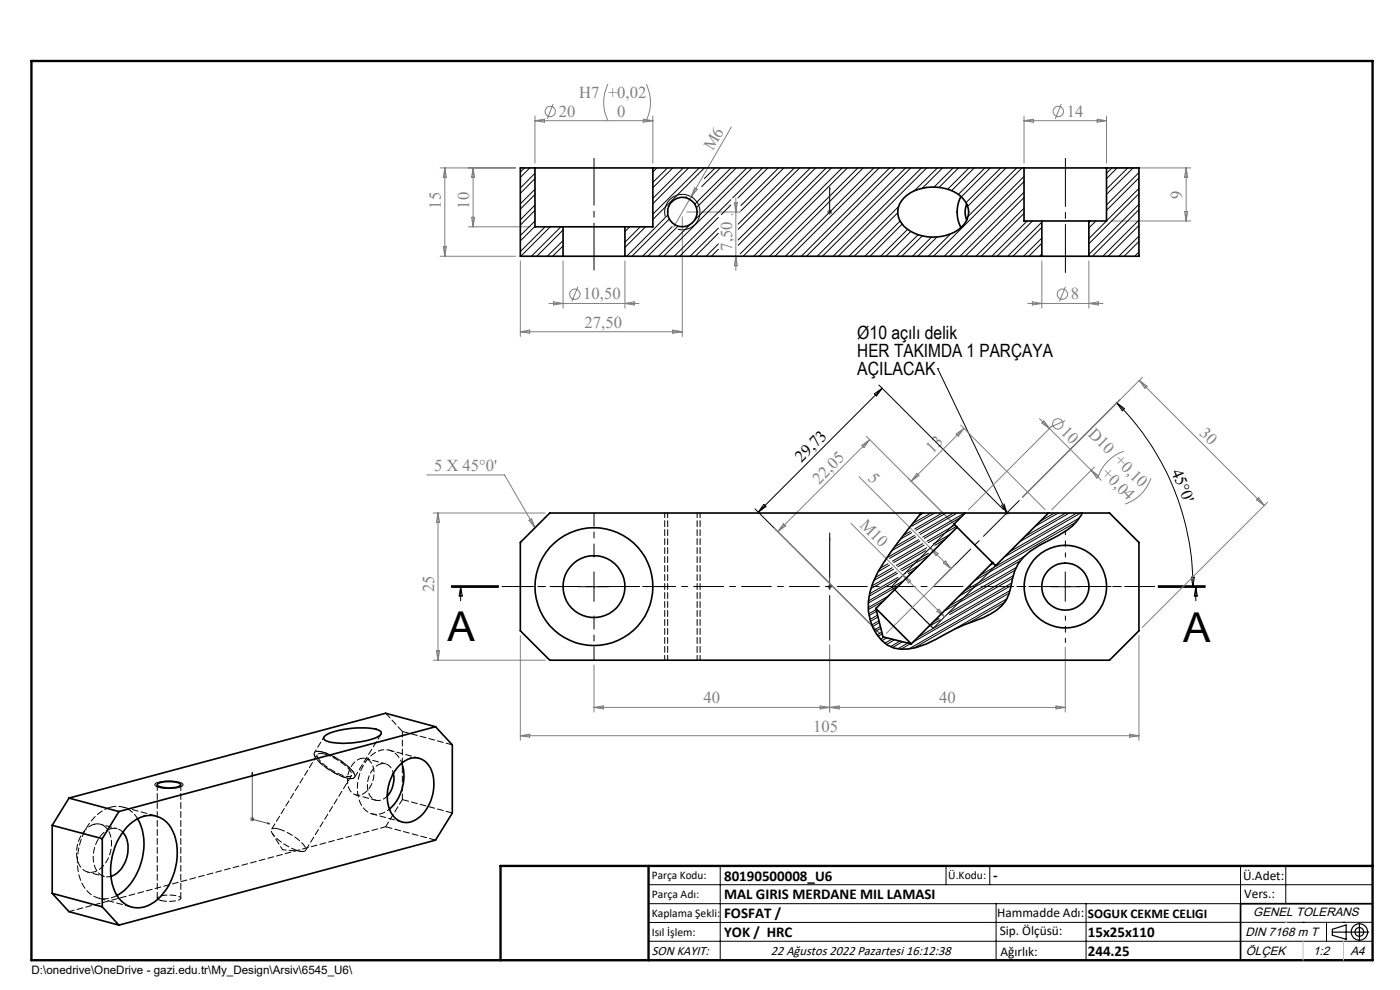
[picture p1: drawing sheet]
<svg xmlns="http://www.w3.org/2000/svg" width="297mm" height="210mm" viewBox="0 0 297 210" stroke-linecap="round" stroke-linejoin="round" font-family="sans-serif">
<g fill="none" stroke="#808080" stroke-width=".21">
<path d="M129 17.8a8.6 8.6 0 0 0 0 7.8M137.1 17.8a8.6 8.6 0 0 1 0 7.8M93.4 35.6h16M94.4 35.6l.3 2h-.6zM94.4 35.6v18.8M100.4 35.6l.3 2h-.7zM100.4 35.6v12.5M113.5 25.6h25M113.5 24.6v10M113.5 25.6l2-.3v.6zM117.3 22.1l-1.2 3.1M136.5 25.3l2 .3-2 .3z"/>
<path d="M138.5 24.6v10M147.4 39.9l.5 .3-1.3 1.5zM155.2 26.9l-8.6 14.8M217.2 24.6v10M217.2 25.6h17.5M217.2 25.6l2.1-.3v.6zM225.1 22.1l-1.2 3.1M232.8 25.3l1.9 .3-1.9 .3zM234.7 24.6v10M235.8 35.6h16.8M251.6 35.6v11.3M251.6 35.6l.4 2h-.7z"/>
<path d="M93.4 54.4h16M94.1 52.3h.6l-.3 2.1zM99.4 48.1h13.1M100 46.1h.7l-.3 2zM110.4 55.3v16.1M119.5 55.3v10.1M132.6 55.3v10.1M144.7 46v25.4M145.7 45h11.4M146.6 41.7l-3.7 6.5M155.8 43h.6l-.3 2zM156.1 42v15.4"/>
<path d="M156.1 54.4l.3 2h-.6zM175.5 45h1M175.6 44.6l.8 .7M176 44.5v1M176.4 44.6l-.8 .7M221 55.3v10.1M231 55.3v10.1M235.8 46.9h16.8M251.3 44.9h.7l-.4 2zM110.4 70.4l2-.4v.7zM110.4 70.4h34.3M116.5 64.4h19.1"/>
<path d="M117.4 64l2.1 .4-2.1 .3zM122.6 60.8l-1.3 3.2M132.6 64.4l1.9-.4v.7zM142.7 70l2 .4-2 .3zM218 64.4h16M219 64l2 .4-2 .3zM226 60.8l-1.2 3.2M231 64.4l2-.4v.7zM182.8 94.5l1.7-1.2-1.2 1.6zM183.8 92.6l18.6 18.5M184.5 93.3l-19.5 19.5M202.8 92.1l1.7-1.2-1.2 1.6z"/>
<path d="M203.8 90.2l17.9 17.9M204.5 90.9l-11.2 11.2M220.5 88.8l2.1 2.1M221.5 89.3l1.1 1.6-1.6-1.2zM222.6 90.9l11 11M223.3 90.2l-17.8 17.9M226 89.2l-3.2 1.4M231.5 99.8l1.6 1.2-.4 .4zM232.2 99.1l-9.1 9M238.4 95.7a8.7 8.7 0 0 0-5.5 5.5M241.7 80.7l26.5 26.5M241.7 80.7l1.6 1.2-.4 .5z"/>
<path d="M242.4 80l-25.5 25.5M90.5 100.7h16.5l6.5 11.2M91.9 108.8h23.7M92.9 108.8v31.2M92.9 108.8l.3 2h-.6zM112.2 110.4l.6-.3 .7 1.8zM164.3 112.1l22.3 22.3M166.2 111.1l.5 .5-1.7 1.2zM180.5 111l19.9 19.8M182.2 101.1l19.6 19.5M192.6 101.4l9.1 9.1M194.5 100.4l.4 .5-1.6 1.2z"/>
<path d="M197.3 116.2l1.7 1.2-.5 .5zM200.1 119.4l.5-.4 1.2 1.6zM202.5 119.9l-14.5 14.5M244.2 101.5a8.7 8.7 0 0 1-5.5 5.4M266.6 106l.4-.4 1.2 1.6zM268.9 106.5l-26.6 26.6M92.6 138.1h.6l-.3 1.9zM110.4 134.8v22.2M175.5 124.5h1M175.6 124.1l.8 .7M176 136.8v14.3M176 123.9v1"/>
<path d="M176.4 124.1l-.8 .7M191.6 122l1.6 1.2-.5 .5zM198.8 129.7l.4-.5 1.2 1.6zM226 137.3v13.8M241.6 134.8v22.2M91.9 140h23.7M110.4 156.1h131.2M110.4 156.1l2-.4v.7zM126 141.1v10M126 150.1l2-.4v.7zM174 149.7l4 .7v-.7l-4 .7zM224 149.7l2 .4-2 .3z"/>
<path d="M226 150.1h-100M239.6 155.7l2 .4-2 .3zM53 173.8h1M53.2 173.4l.7 .7M53.5 173.3v1M53.9 173.4l-.7 .7"/>
<circle cx="116.7" cy="23.6" r="1.1"/>
<circle cx="224.5" cy="23.7" r="1.09"/>
<circle cx="122" cy="62.4" r="1.09"/>
<circle cx="225.4" cy="62.4" r="1.09"/>
<circle cx="224.4" cy="89.9" r="1.08"/>
</g>
<g fill="none" stroke="#000" stroke-width=".21">
<path d="M141.1 46a3.8 3.8 0 0 1 3.3-4.8 3.8 3.8 0 0 1 4.1 4.1 3.8 3.8 0 0 1-4.7 3.3M198.9 78.2h.1M198.9 78.2l14.7 30.6M185.5 83.5l1.6-1.1-1.2 1.6zM186.4 81.7l26.5 26.4M187.1 82.4l-26.2 26.2M236.9 85.5l1.6 1.2-.4 .4zM236.9 85.5a55.1 55.1 0 0 1 16.2 39M237.6 84.8l-20.7 20.7M160.2 107.9l26.4 26.5M162 107l.5 .4-1.6 1.2zM202.4 111.2l-13.3 13.3"/>
<path d="M212.4 107.1l1.2 1.7M213 106.9l.6 1.9M95.8 124.4h10M95.8 124.6h10M95.8 124.2h10M97.7 124.5v3M97.7 124.5l.4 1.9h-.7zM122.9 124.5h6.2M126 121.3v6.3M211.2 120l-13.2 13.3M222.9 124.5h6.2M226 121.3v6.3"/>
<path d="M245.7 124.2h10zM245.7 124.4h10M245.7 124.6h10M252.7 122.4h.7l-.3 2.1zM253.7 124.5l.3 1.9h-.6zM253.7 124.5v3M33.1 166.1a7.5 7.5 0 0 1 5.7 .2v.2a3.5 3.5 0 0 1-3 .8 3.5 3.5 0 0 1-3-.8zM137.6 187.7h153.6M137.6 191.7h153.6M137.6 199.7h153.6M152.8 183.7v20M200.7 183.7v4"/>
<path d="M210 183.7v4M211.3 191.7v12M230.4 191.7v12M263.2 183.7v20M272.8 183.7v8M276.4 195.6h.1M281.4 195.6v4.1M285 195.6h.1M291.2 195.6l-153.6 .1"/>
</g>
<g fill="none" stroke="#000" stroke-width=".25">
<path d="M189.1 124.5l8.9 8.8M282.6 197.7h7.8M282.6 197.1l3-.9v3l-3-.8zM288.4 195.8v3.8M106.2 203.7h185"/>
<circle cx="288.4" cy="197.7" r="1.74"/>
<circle cx="288.4" cy="197.7" r=".93"/>
</g>
<path d="M74.5 163.2a13.1 13.1 0 0 0-7.2-3.8 .66 .66 0 0 0-.7 .4 .66 .66 0 0 0 .2 .8 12.7 12.7 0 0 0 7.8 4.6 .66 .66 0 0 0 .7-.4 .66 .66 0 0 0-.2-.8l-.6-.8" fill="none" stroke="#000" stroke-width=".21" stroke-dasharray="1.3 .6" stroke-dashoffset=".2" stroke-linecap="butt"/>
<path d="M213.1 108.8h1M213.3 108.5l.7 .7M213.6 108.3v1M214 108.5l-.7 .7M272.8 195.6h.1" fill="none" stroke="#c0c0c0" stroke-width=".25"/>
<path d="M176 39.8v.5v-.5M176 39.8v5.2M176 44.9v.2zM176 45h.1M176 114.1v.5v-.5M176 114.1v10.4M176 124.3v.3zM176 124.5h.1M53.5 163.8v10l3.7 1M53.5 163.8l.1 .5h-.2zM56.8 174.5l.4 .3h-.4z" fill="none" stroke="#00f" stroke-width=".21"/>
<path d="M226 118.2v-5.7M219.8 124.4h-5.7M226 130.7v5.6M232.3 124.4h5.6" fill="none" stroke="#000" stroke-width=".21" stroke-dasharray="15.2 1.3 1.3 1.3" stroke-dashoffset="14.3"/>
<path d="M126 118.2v-9.4M119.8 124.4h-9.4M126 130.7v9.3M132.3 124.4h9.3" fill="none" stroke="#000" stroke-width=".21" stroke-dasharray="15.2 1.3 1.3 1.3" stroke-dashoffset="12.5"/>
<path d="M141 108.8v31.2M148.5 140v-31.2" fill="none" stroke="#000" stroke-width=".21" stroke-dasharray="1.3 .6" stroke-dashoffset=".3"/>
<path d="M126 33.6v23.7" fill="none" stroke="#000" stroke-width=".21" stroke-dasharray="15.2 1.3 1.3 1.3" stroke-dashoffset="5.3"/>
<path d="M226 33.6v24.2" fill="none" stroke="#000" stroke-width=".21" stroke-dasharray="15.2 1.3 1.3 1.3" stroke-dashoffset="5"/>
<path d="M198.3 124.1l17.9-17.9" fill="none" stroke="#000" stroke-width=".21" stroke-dasharray="15.2 1.3 1.3 1.3" stroke-dashoffset="4.5"/>
<path d="M176 135.8v-22.8" fill="none" stroke="#000" stroke-width=".21" stroke-dasharray="15.2 1.3 1.3 1.3" stroke-dashoffset="5.8"/>
<path d="M95.8 124.4h159.9" fill="none" stroke="#000" stroke-width=".21" stroke-dasharray="6.3 1.3 1.3 1.3" stroke-dashoffset="-.6"/>
<path d="M291.2 191.7h-28v12" fill="none" stroke="#000" stroke-width=".35"/>
<path d="M6.7 12.9h284.5v190.8h-284.5zM137.6 183.7v20M291.2 183.7h-185v20" fill="none" stroke="#000" stroke-width=".5"/>
<path d="M276.4 199.7v4M285 199.7v4" fill="none" stroke="#c0c0c0" stroke-width=".21"/>
<g fill="#00f">
<path d="M176 124.3v.3zM176 114.1v.5z"/>
<path d="M56.8 174.5l.4 .3h-.4zM53.5 163.8l.1 .5h-.2z"/>
<path d="M176 39.8v.5zM176 44.9v.2zM176 39.8v.5zM176 44.9v.2z"/>
</g>
<g fill="none" stroke="#000" stroke-width=".21">
<path d="M111.3 35.6l-.9 .9M112.4 35.6l-2 2M113.5 36.8l-3.1 3.1M113.5 37.9l-3.1 3.1M139.3 35.6l-.8 .9M141.6 35.6l-3.1 3.1M142.7 35.6l-4.2 4.2M145 35.6l-6.5 6.5M146.1 35.6l-7.6 7.6M148.3 35.6l-9.8 9.8M149.4 35.6l-10.9 11M151.7 35.6l-2.3 2.3"/>
<path d="M152.8 35.6l-3.9 4M155.1 35.6l-7.7 7.7M156.2 35.6l-8.5 8.5M158.4 35.6l-11 11.1M159.6 35.6l-18.8 18.8M161.8 35.6l-6.4 6.4M162.9 35.6l-6.3 6.4M165.2 35.6l-8 8M166.3 35.6l-9.1 9.1M168.5 35.6l-11.9 11.9M169.7 35.6l-13.1 13M171.9 35.6l-15.3 15.3"/>
<path d="M173 35.6l-16.4 16.4M175.3 35.6l-18.3 18.3M176.4 35.6l-18.7 18.8M178.6 35.6l-18.7 18.8M179.8 35.6l-18.8 18.8M182 35.6l-18.7 18.8M183.1 35.6l-18.7 18.8M185.4 35.6l-18.8 18.8M186.5 35.6l-18.8 18.8M188.7 35.6l-18.7 18.8M189.9 35.6l-18.8 18.8M192.1 35.6l-18.7 18.8"/>
<path d="M193.2 35.6l-18.7 18.8M195.5 35.6l-18.8 18.8M196.6 35.6l-18.8 18.8M198.9 35.6l-4.9 4.9M200 35.6l-4.3 4.3M202.2 35.6l-4 4.1M203.3 35.6l-4.1 4.1M205.6 35.6l-4.6 4.5M206.7 35.6l-4.8 4.9M209 35.6l-5.7 5.6M210.1 35.6l-6.2 6.2M212.3 35.6l-7.4 7.4"/>
<path d="M213.4 35.6l-8.1 8.2M215.7 35.6l-10.3 10.3M216.8 35.6l-18.8 18.8M217.2 37.4l-16.9 17M217.2 38.5l-15.8 15.9M235.9 35.6l-1.2 1.2M237 35.6l-2.3 2.3M239.3 35.6l-4.6 4.5M240.4 35.6l-5.7 5.6M241.6 36.6l-6.9 6.9M241.6 40l-10.6 10.6M241.6 37.7l-6.9 6.9"/>
<path d="M113.5 40.1l-3.1 3.1M113.5 43.5l-3.1 3.1M113.5 46.9l-3.1 3.1M113.5 41.3l-3.1 3.1M113.5 44.6l-3.1 3.2M113.5 48l-3.1 3.1M115.6 48.1l-5.2 5.3M116.7 48.1l-6.2 6.3M119 48.1l-6.3 6.3M119.5 51l-3.4 3.4M119.5 48.8l-5.6 5.6M119.5 52.2l-2.3 2.2"/>
<path d="M133.6 48.1l-1 1M135.8 48.1l-3.2 3.3M136.9 48.1l-4.3 4.4M141.7 45.6l-8.7 8.8M142 46.5l-7.9 7.9M142.6 48.1l-6.3 6.3M143.8 48l-6.4 6.4M145.6 41.7l-.2 .2M146.4 47.6l-6.7 6.8M146.7 41.8h.1M152.4 48.4l-6 6M152.4 51.7l-2.6 2.7"/>
<path d="M152.4 46.1l-8.2 8.3M152.4 49.5l-4.9 4.9M152.4 52.9l-1.5 1.5M155 42.4l-11.9 12M155 43.5l-2 2M155.3 45.5h.1M190.5 45.1l-9.3 9.3M190.6 43.8l-10.5 10.6M191 46.9l-7.5 7.5M191.4 47.5l-6.8 6.9M192.5 48.6l-5.7 5.8M193.2 49.1l-5.2 5.3"/>
<path d="M194.8 49.8l-4.6 4.6M195.7 50.1l-4.4 4.3M197.6 50.3l-4 4.1M198.8 50.3l-4.1 4.1M201.7 49.6l-4.8 4.8M217.2 40.8l-13.5 13.6M217.2 44.2l-10.2 10.2M217.2 41.9l-12.4 12.5M217.2 45.3l-9 9.1M217.9 46.9l-7.5 7.5M219 46.9l-7.5 7.5M221 47.1l-7.2 7.3"/>
<path d="M221 50.5l-3.9 3.9M221 53.9l-.5 .5M221 48.3l-6.1 6.1M221 51.6l-2.7 2.8M231.4 46.9l-.4 .3M232.5 46.9l-1.5 1.5M241.6 43.3l-10.6 10.7M241.6 46.7l-7.6 7.7M241.6 50.1l-4.3 4.3M241.6 53.4l-.9 1M241.6 41.1l-10.6 10.6M241.6 44.5l-9.9 9.9"/>
<path d="M241.6 47.8l-6.5 6.6M241.6 51.2l-3.1 3.2M187.8 119l-.2 .1M188.4 119.6l-1.7 .9M188.7 119.9l-2.4 1.3M193.1 112.7l-1.5 .9M193.4 113l-2.4 1.4M194 113.6l-4.2 2.4M194.3 113.9l-5.1 2.9M194.9 114.5l-6.5 3.7M195 119.9l-2.6 1.5M195.2 114.8l-6.5 3.7"/>
<path d="M195.8 115.3l-6.5 3.8M195.9 108.8l-.9 .6M196 115.6l-6.4 3.7M196.4 116.8l-5.9 3.4M196.6 116.2l-6.5 3.7M197 117.4l-6 3.4M197.2 117.7l-5.9 3.4M197.3 116.3h.1M197.5 108.8l-3.9 2.2M198.3 108.8l-4.9 2.8M199.9 108.8l-5.9 3.4M200.4 114.4l-2.1 1.3"/>
<path d="M200.7 108.8l-6.4 3.7M201.5 113.4l-3.5 2M202.3 108.8l-7.4 4.3M202.6 111.4l-6 3.4M202.9 111.7l-6 3.4M203.1 108.8l-7.9 4.6M203.8 109.7l-7.7 4.5M204.6 108.8l-8.8 5.1M210.7 119.5l-.7 .4M216.5 118.9l-13.1 7.6M217.3 118l-12.8 7.4M223.7 108.8l-3 1.8"/>
<path d="M224.5 108.8l-4.9 2.8M226.1 108.8l-8.6 5M226.9 108.8l-10.5 6.1M228.4 110.7l-21.7 12.5M228.5 108.8l-14.3 8.2M229 109.9l-21.2 12.2M229.3 108.8l-16.2 9.3M185.9 129.3l-1.6 .9M185.9 129.7l-1.5 .9M186.2 130.5l-1.6 .9M186.3 130.9l-1.6 .9M186.5 131.7l-1.6 .9"/>
<path d="M186.5 132.1l-1.4 .8M186.8 132.9l-1.3 .8M186.9 133.3l-1.3 .7M187.1 134.1l-1 .6M187.1 134.5l-.8 .5M187.4 127.5l-3.2 1.8M187.6 135.1l-.8 .5M188.1 135.3l-1 .6M188.5 126.4l-4.3 2.5M189.3 135.6l-1.6 .8M189.3 120.4l-3.6 2.1M189.5 120.7l-4.1 2.4"/>
<path d="M189.8 135.7l-1.7 1M190.1 121.3l-5.2 3M190.4 121.6l-5.7 3.3M190.5 122.5l-6 3.5M190.7 124.2l-6.5 3.7M190.8 122.8l-6.4 3.7M190.9 136l-2 1.2M191.4 123.4l-7.2 4.1M191.5 136.1l-2.2 1.3M191.9 121.7h.1M192.6 136.4l-2.2 1.2M193.1 136.6l-2 1.1"/>
<path d="M193.9 121l-1.2 .7M199.2 131.2l-1.2 .7M199.5 131.5l-2.5 1.5M213.2 127.7l-7.9 4.5M213.6 127l-11.3 6.6M214.1 125.8l-20.1 11.6M214.3 125.3l-21.5 12.3M214.5 124.2l-20.8 12M214.6 123.7l-19.8 11.4M214.8 122.7l-13.4 7.7M214.9 122.1l-13.7 8M215.3 121l-14.7 8.5"/>
<path d="M215.5 120.4l-14.2 8.2"/>
</g>
<g fill="none" stroke="#000" stroke-width=".35">
<path d="M113.5 35.6h25M113.5 35.6h-3.1v18.8h9.1M113.5 35.6v12.5h6M138.5 35.6v12.5h-5.9M138.5 35.6h78.7M217.2 35.6h17.5M217.2 35.6v11.3h3.8M234.7 35.6h6.9v18.8h-10.6M234.7 35.6v11.3h-3.7M119.5 54.4h13.1M119.5 48.1h13.1M119.5 48.1v6.3"/>
<path d="M132.6 48.1v6.3M132.6 54.4h88.4M191.8 42a9.6 9.6 0 0 1 12.1-.3 4.3 4.3 0 0 1-.7 7.1 9.7 9.7 0 0 1-11.4-.8 4.1 4.1 0 0 1 0-6zM203.9 41.7a7.1 7.1 0 0 0 0 6.6M205.1 43.3a4.5 4.5 0 0 0 0 3.4M221 54.4h10M221 46.9h10M221 46.9v7.5M231 46.9v7.5M195.4 108.8a100.9 100.9 0 0 0-9.2 12.6 12.7 12.7 0 0 0-1 11.8 7.1 7.1 0 0 0 9.1 4.2 41.8 41.8 0 0 0 8.2-3.9l2-.9a24.4 24.4 0 0 0 6.9-3.1 7 7 0 0 0 3-4.9 10.4 10.4 0 0 1 4.1-7.7l2-1.2a37 37 0 0 0 7-4.1l1-1.1 1.1-1.7M203.1 111.8l7.5 7.5M203.1 111.8l-17.3 17.3"/>
<path d="M204.8 108.8h17.6M204.8 108.8h-88.2l-6.2 6.3v18.7l6.2 6.2h118.8l6.2-6.2v-18.7l-6.2-6.3h-13M204.8 108.8l-2.4 2.4 .7 .6M210.6 119.3l-17.3 17.3M222.4 108.8l-11.2 11.2-.6-.7M185.8 129.1l7.5 7.5M185.8 129.1l1.5 6 6 1.5M68.9 156.2a13.8 13.8 0 0 1 7.1-1.8 9.1 9.1 0 0 1 4.8 .7 .58 .58 0 0 1-.4 1 17.9 17.9 0 0 1-9.6 1.4l-1-.1-1-.5a.45 .45 0 0 1 .1-.7zM92.4 154.2l-67.2 17.9M92.4 154.2l3.6 3.8v14.5l-3.6 5.7-67.2 18M92.4 154.2l-10.6-2.9-67.2 18M11.1 175.1l10.6 2.8"/>
<path d="M11.1 175.1v14.4M14.6 169.3l-3.5 5.8M14.6 169.3l10.6 2.8M21.7 177.9v14.5M25.2 172.1l-3.5 5.8M26 176.5a6.5 6.5 0 0 1-1.7 9.1l-.8 .3M27 175.4a6.4 6.4 0 0 1 6.4-2.2 6.5 6.5 0 0 1 4.1 5.7 13.5 13.5 0 0 1-4.8 12.4 5.3 5.3 0 0 1-8.6-2.9 13.6 13.6 0 0 1 2.9-13zM29.2 173.7a12.9 12.9 0 0 1-1.6 13.9 9.1 9.1 0 0 1-2.8 2.4M33.4 166.3a6.3 6.3 0 0 1 4.8-.1l.1 .3a5.1 5.1 0 0 1-4.2 .4l-.6-.2-.2-.3zM83.4 164a5.6 5.6 0 0 1-1.2 4.9M84.7 162.3a3.8 3.8 0 0 1 6.2 0 8.9 8.9 0 0 1-.9 10 4.6 4.6 0 0 1-5.3 1.9 5.6 5.6 0 0 1-2.5-5.7 9.8 9.8 0 0 1 2.5-6.2zM85.2 161.9a9.5 9.5 0 0 1-2.6 9.8"/>
<path d="M11.1 189.5l10.6 2.9M11.1 189.5l3.5 3.9 10.6 2.8M21.7 192.4l3.5 3.8"/>
<circle cx="144.8" cy="45" r="3.1"/>
<circle cx="126" cy="124.5" r="6.6"/>
<circle cx="126" cy="124.4" r="12.5"/>
<circle cx="226" cy="124.4" r="5"/>
<circle cx="226" cy="124.4" r="8.8"/>
</g>
<path d="M141.6 108.8v31.2M147.9 140v-31.2M75.5 168.6l4.2 1.1M81.8 162l-4.2-1.1M23.5 185.9a2.86 2.86 0 0 1-3.5-2.5 6.8 6.8 0 0 1 2.9-7.4l.6-.2" fill="none" stroke="#000" stroke-width=".21" stroke-dasharray="1.3 .6" stroke-dashoffset=".3"/>
<path d="M68.8 159.9a11.1 11.1 0 0 1 5.7 3.9l.1 .3a.48 .48 0 0 1-.5 .6 10.2 10.2 0 0 1-6.8-4.2 .47 .47 0 0 1 .4-.7l1.1 .1M81.8 151.3l3.6 3.9M85.4 155.2l10.6 2.8M23.5 171.2a10.9 10.9 0 0 0-6.7 8.5 10.5 10.5 0 0 0 2 9.6 5 5 0 0 0 6 .6M59.1 175.8a11.1 11.1 0 0 1 5.7 3.9l.1 .3a.48 .48 0 0 1-.6 .6 10.2 10.2 0 0 1-6.7-4.2 .47 .47 0 0 1 .3-.7l1.2 .1M67.3 160l-9.7 15.9M81.8 175.4l10.6 2.8M96 172.4l-10.6-2.8M64.8 180.4l9.8-15.9" fill="none" stroke="#000" stroke-width=".21" stroke-dasharray="1.3 .6" stroke-dashoffset="-.1"/>
<path d="M85.4 155.2v14.4M29.2 173.7a5 5 0 0 0-5.7-2.5M85.4 169.6l-3.6 5.8" fill="none" stroke="#000" stroke-width=".21" stroke-dasharray="1.3 .6" stroke-dashoffset=".1"/>
<path d="M68.5 159.5a13.2 13.2 0 0 1 6.7 4.6 .66 .66 0 0 1 0 .9 .66 .66 0 0 1-.8 .2 12.7 12.7 0 0 1-7.6-4.8 .66 .66 0 0 1 0-.8 .66 .66 0 0 1 .7-.2l1 .1M23.5 175.8a2.54 2.54 0 0 1 2.6 .7M78.9 172.6l6.4 1.8M82.2 168.8a2.28 2.28 0 0 1-2.6 .9 2.28 2.28 0 0 1-1.6-2.1 5 5 0 0 1 2.8-5.6M88.9 160.8l-6.3-1.7M14.6 193.4l67.2-18" fill="none" stroke="#000" stroke-width=".21" stroke-dasharray="1.3 .6" stroke-dashoffset=".2"/>
<path d="M19.9 174.8a6.5 6.5 0 0 0-3.5 7.7 2.94 2.94 0 0 0 2.2 2.5 2.94 2.94 0 0 0 3.2-1.2 6.8 6.8 0 0 0 1-7.9 2.59 2.59 0 0 0-2.9-1.1M33.4 166.4v24.1M75.2 164.9l5.6-9.2M34.1 191a6.4 6.4 0 0 0 4.2-.3l.1-.1a2.8 2.8 0 0 0-2.7-.7l-1.4 .1-.9 .4v.1l.1 .3 .6 .2M38.4 190.5v-24.1" fill="none" stroke="#000" stroke-width=".21" stroke-dasharray="1.3 .6"/>
<path d="M80.8 159.1a8.2 8.2 0 0 0-5 7.7 5.9 5.9 0 0 0 2.6 5.6 4 4 0 0 0 4.2-.8M24.8 175.8l-3.5-1M18.6 185l3.5 .9" fill="none" stroke="#000" stroke-width=".21" stroke-dasharray="1.3 .6" stroke-dashoffset=".7"/>
<path d="M68.8 156.3l-2.1 3.4M80.8 162a2.25 2.25 0 0 1 2.7 2M85.3 161.8a3.8 3.8 0 0 0-4.5-2.7" fill="none" stroke="#000" stroke-width=".21" stroke-dasharray="1.3 .6" stroke-dashoffset=".6"/>
<path d="M57.8 176.8l2.1 3.4M76.5 160.9a4.9 4.9 0 0 0-2.1 7 2.19 2.19 0 0 0 3.5-.1 5.1 5.1 0 0 0 .7-6.2 1.96 1.96 0 0 0-2.1-.7M59.9 180.2l4.1 .4" fill="none" stroke="#000" stroke-width=".21" stroke-dasharray="1.3 .6" stroke-dashoffset=".5"/>
<path d="M33.1 173.1l-7-1.9M20.9 190.5l7.1 1.9" fill="none" stroke="#000" stroke-width=".21" stroke-dasharray="1.3 .6" stroke-dashoffset="-.2"/>
<g font-size="8.7">
<text x="94.9" y="136">A</text>
<text x="251" y="136.2">A</text>
</g>
<g font-size="3.9">
<text x="181.9" y="71.8">Ø10 açılı delik</text>
<text x="181.9" y="75.7">HER TAKIMDA 1 PARÇAYA</text>
<text x="181.9" y="79.6">AÇILACAK</text>
</g>
<g font-size="3.5" fill="#808080">
<text x="122.9" y="20.9">H7 +0,02</text>
<text x="118.5" y="24.8">20</text>
<text x="130.9" y="24.8">0</text>
<text x="226.3" y="24.8">14</text>
<text x="151.2" y="32.1" transform="rotate(-60 151.2 32.1)">M6</text>
<text x="93.6" y="44.3" transform="rotate(-90 93.6 44.3)">15</text>
<text x="99.6" y="44.3" transform="rotate(-90 99.6 44.3)">10</text>
<text x="250.8" y="42.2" transform="rotate(-90 250.8 42.2)">9</text>
<text x="155.3" y="53.1" transform="rotate(-90 155.3 53.1)">7,50</text>
<text x="123.7" y="63.5">10,50</text>
<text x="227.2" y="63.5">8</text>
<text x="124" y="69.5">27,50</text>
<text x="224.9" y="92" transform="rotate(45 224.9 92)">10</text>
<text x="230.7" y="92.3" transform="rotate(45 230.7 92.3)">D10 +0,10</text>
<text x="254.3" y="92.1" transform="rotate(45 254.3 92.1)">30</text>
<text x="92.1" y="99.9">5 X 45°0'</text>
<text x="184" y="101.6" transform="rotate(45 184 101.6)">5</text>
<text x="197.8" y="96.4" transform="rotate(-45 197.8 96.4)">13</text>
<text x="233.5" y="100.6" transform="rotate(45 233.5 100.6)">+0,04</text>
<text x="173.8" y="102.8" transform="rotate(-45 173.8 102.8)">22,05</text>
<text x="182.3" y="111.5" transform="rotate(45 182.3 111.5)">M10</text>
<text x="92.1" y="125.7" transform="rotate(-90 92.1 125.7)">25</text>
<text x="149.3" y="149.2">40</text>
<text x="199.3" y="149.2">40</text>
<text x="172.5" y="155.2">105</text>
</g>
<g font-size="3.5">
<text x="170.1" y="98.2" transform="rotate(-45 170.1 98.2)">29,73</text>
<text x="248.5" y="100.1" transform="rotate(68 248.5 100.1)">45°0'</text>
</g>
<g font-size="3.2">
<text x="153.6" y="186.8">80190500008_U6</text>
<text x="153.6" y="190.8">MAL GIRIS MERDANE MIL LAMASI</text>
<text x="210.7" y="186.6">-</text>
<text x="153.6" y="194.8">FOSFAT /</text>
<text x="153.6" y="198.8">YOK / HRC</text>
<text x="230.8" y="198.7">15x25x110</text>
<text x="230.8" y="202.8">244.25</text>
</g>
<g font-size="2.8">
<text x="263.7" y="186.7">Ü.Adet:</text>
<text x="263.9" y="190.5">Vers.:</text>
<text x="211.5" y="194.5">Hammadde Adı:</text>
<text x="230.8" y="194.7">SOGUK CEKME CELIGI</text>
<text x="138.3" y="202.6">SON KAYIT:</text>
<text x="163.6" y="202.6">22 Ağustos 2022 Pazartesi 16:12:38</text>
<text x="212.1" y="198.4">Sip. Ölçüsü:</text>
<text x="212.2" y="202.7">Ağırlık:</text>
</g>
<g font-size="2.6">
<text x="265.9" y="194.4">GENEL TOLERANS</text>
<text x="264.2" y="198.5">DIN 7168 m T</text>
<text x="264.3" y="202.6">ÖLÇEK</text>
<text x="278.5" y="202.6">1:2</text>
<text x="286.5" y="202.6">A4</text>
</g>
<g font-size="2.5">
<text x="138.3" y="186.4">Parça Kodu:</text>
<text x="138.3" y="190.5">Parça Adı:</text>
<text x="201.2" y="186.5">Ü.Kodu:</text>
<text x="138.3" y="194.5">Kaplama Şekli:</text>
<text x="138.3" y="198.6">Isıl İşlem:</text>
<text x="6.7" y="206.7">D:\onedrive\OneDrive - gazi.edu.tr\My_Design\Arsiv\6545_U6\</text>
</g>
</svg>
